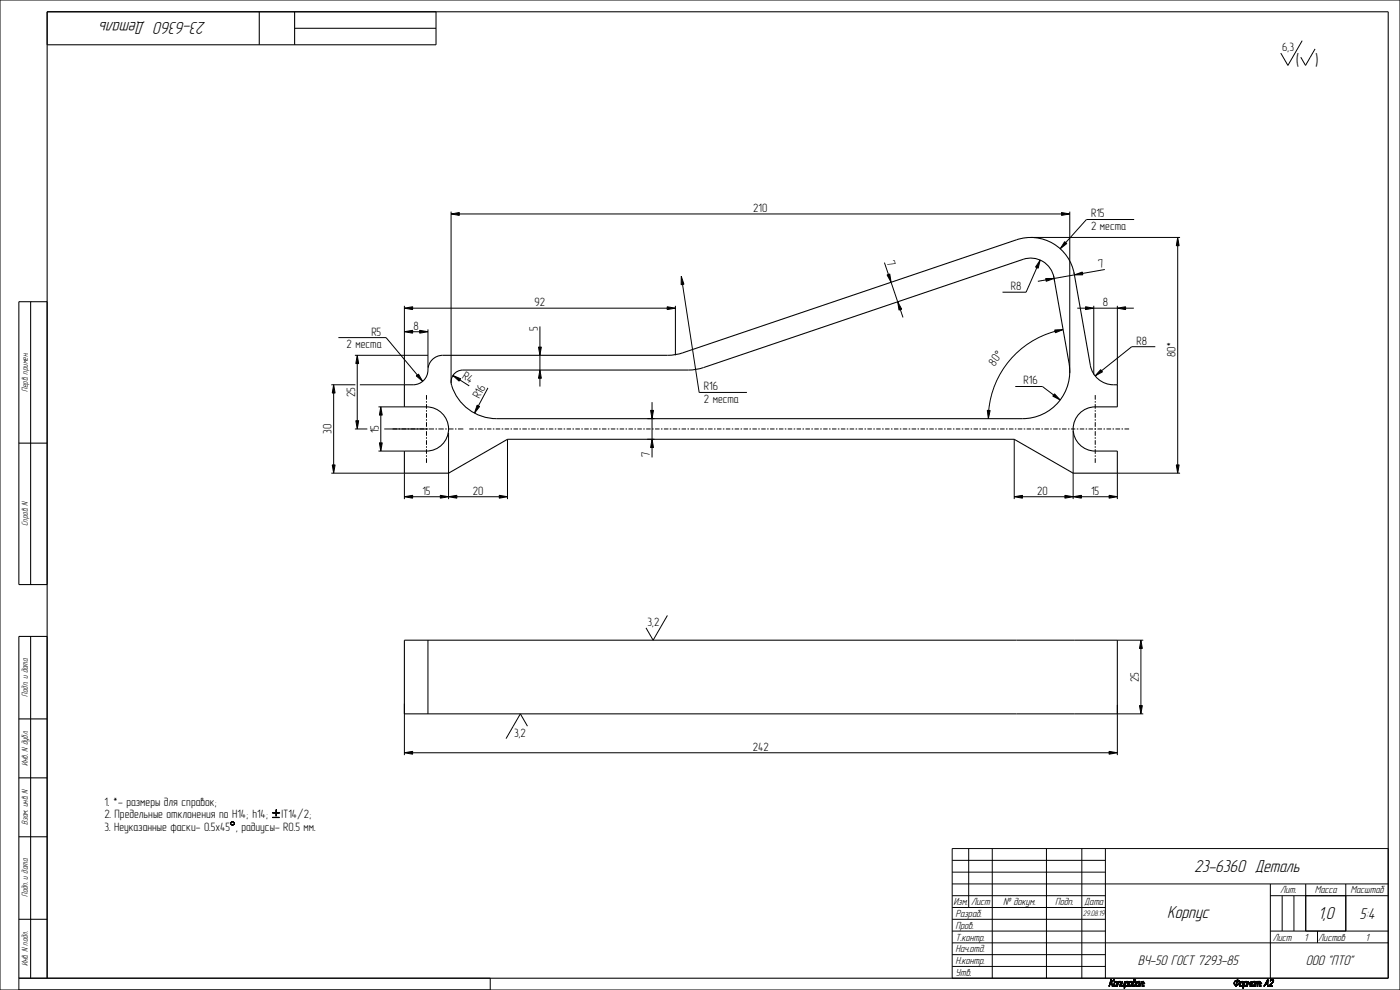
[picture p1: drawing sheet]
<svg xmlns="http://www.w3.org/2000/svg" width="594mm" height="420mm" viewBox="0 0 594 420" stroke-linecap="round" stroke-linejoin="round" font-family="sans-serif">
<g fill="#000">
<path d="M191.4 90.8l3.5-.6v1.2zM450.4 90.2l3.5 .6-3.5 .6zM289.1 117.2l1.1 3.4-1.2 .2zM376.4 116.6l1.1-.4 .6 3.6zM441.3 110.3l-.8 3.5-1.1-.5zM443.7 118.2l3.5-.1-3.3 1.2zM451.7 102.5l.9 .8-2.8 2.2zM455.9 116.6l3.3-1.2 .2 1.2zM499.7 100.7l.6 3.5h-1.2zM171.6 130.7l3.5-.6v1.2zM283.1 130.1l3.5 .6-3.5 .6zM380.9 128l1.7 3.2-1.2 .3z"/>
<path d="M460.6 130.1l3.5 .6-3.5 .6zM474.1 130.7l3.5-.6v1.2zM151.6 150.7l.6 3.5h-1.2zM171.6 140.7l3.5-.6v1.2zM178.1 140.1l3.5 .6-3.5 .6zM192.2 159.3l3.2 1.4-.6 1zM229.1 157l.6 3.5h-1.2zM228.5 147.2h1.2l-.6 3.5zM467 156.8l.8 1-3.2 1.7zM141.6 163.2l.6 3.5h-1.2zM161.6 172.6l.6 3.5h-1.2zM176.6 159.5l.9-.8 1.8 3.1z"/>
<path d="M202.4 171.9l1.1 .6-2.2 2.8zM276.1 174.1h1.2l-.6 3.5zM447.4 167.1l2.4 2.6-3.1-1.7zM151 178.5h1.2l-.6 3.5zM161 187.9h1.2l-.6 3.5zM276.7 186.4l.6 3.5h-1.2zM141 197.2h1.2l-.6 3.5zM171.6 210.7l3.5-.6v1.2zM186.8 210.1l3.5 .6-3.5 .6zM190.3 210.7l3.5-.6v1.2zM211.8 210.1l3.5 .6-3.5 .6zM430.3 210.7l3.5-.6v1.2z"/>
<path d="M455.3 210.7l3.5-.6v1.2zM451.8 210.1l3.5 .6-3.5 .6zM470.6 210.1l3.5 .6-3.5 .6zM499.1 197.2h1.2l-.6 3.5zM484.1 271.6l.6 3.5h-1.2zM171.6 319.4l3.5-.6v1.2zM470.6 318.8l3.5 .6-3.5 .6zM483.5 299.3h1.2l-.6 3.5zM98.3 348.6h.7l.4 .5v.5l-.4 .5h-.7l-.5-.5 .5 .3 1-.3-.3-.8-1.2 .3zM97.8 349.1l.2 .5zM523.5 417.1l.3-.1zM523.5 417.2l.3-.1z"/>
<path d="M523.5 417.4h.3zM523.6 417l.2-.2zM523.6 417.5h.3zM523.6 416.8l.3-.1zM523.6 417.6h.4zM523.7 416.6l.3-.1zM523.7 417.6h.4zM523.8 416.5l.2-.1zM523.5 417.1h.3zM523.5 417.2l.3 .1zM523.6 417h.2zM523.6 416.8v.2z"/>
<path d="M523.9 416.3h.4zM523.7 416.6l.2 .1zM523.9 417.8h1.3zM524 416.2h.5zM523.8 416.5l.3-.1zM523.9 416.3l.2 .1zM523.8 417.7h.5zM524.2 416.1h1.6zM524.1 417.9h.9zM523.8 417.7h.7zM524.6 417.9l-.3 .5zM524.3 418.5l.2-.1z"/>
<path d="M524.4 416h1.3zM523.9 416.3l.5-.1zM524.2 417.9h.8zM525.1 416.2l-.4 1.5h-.2zM523.8 417.7h.9zM524.5 416h1zM524.3 418.4h.2zM524.5 416.2l1.3-.1zM524.4 417.9h.6zM524.4 417.9l-.1 .5zM523.8 417.7h1.1zM524.6 416.2l1.2-.1z"/>
<path d="M524.6 417.9h.4zM524.9 415.9l.3-.3zM524.5 416l.6-.1zM524.5 416l.4-.1zM524.9 417.7l.6-.1zM525 415.6h.2zM524.9 416.2l.9-.1zM524.9 416.2h.2l-.6 1.5zM524.5 416l.8-.1zM524.1 417.9l1-.1zM523.9 417.8h1.2zM525.2 417.6l.5-.1z"/>
<path d="M525 415.6h.2l-.3 .3zM525.1 416.2l.7-.1zM523.8 417.7h1.6zM523.9 417.8l1.5-.1zM525.3 416.2l.5-.1zM525.4 416.2h.5zM525.5 417.4l.3-.1zM525.4 417.5l.4-.2zM524.4 416h1.1zM525 417.6h.5zM525.6 417.3l.3-.1zM525.5 416.2h.4z"/>
<path d="M525.6 416.3h.4zM524.2 416.1l1.5-.1zM525.7 417.1l.2-.1zM525.3 417.5h.4zM525.7 416.4h.3zM525.7 417l.3-.2zM525.8 416.4l.2 .1zM525.8 416.8l.2-.1zM524 416.2l1.8-.1zM525.8 416.6l.2-.1zM525.8 416.7l.2-.1zM525.7 417.1l.2 .1z"/>
<path d="M525.8 416.8h.2l-.3 .2zM526.6 416.8l-.4 1.3h-.2zM526 418.2h.3zM526 418.3h.4zM525.8 416.6h.2zM525.8 416.7h.2zM526 418.4l1.2-.1zM526.1 418.5l1-.1zM526.2 418.5h.8zM526 418.2l.2-.1zM526 418.1h.2zM526 418.3h.3z"/>
<path d="M526.3 416.8l.3-.1zM526.3 418.5h.6zM526.4 416.7h.3zM526.4 416.6h.3zM526 418.4l.8-.1zM526.5 416.5l1-.1zM526.5 416.5h1.1zM526.3 416.8h.3l-.6 1.3zM526.4 416.7h.2zM526.4 416.6l.3 .1zM526.7 416.4h.8zM526.5 416.6l1.1-.1z"/>
<path d="M526.4 416.6h.4zM526.8 418.3l.4-.1zM526.7 416.4h.6zM526.2 418.5h.7zM527 418.2h.3zM526.1 418.5h.9zM527.1 418.2l.2-.1zM527.6 416.8l-.3 1.3h-.2zM526 418.4h1.1zM526.8 416.6l.8-.1zM527.2 416.6h.4zM526.9 418.3l.3-.1z"/>
<path d="M526.7 416.4h.7zM527.1 418.1h.2zM527.7 418.5l-.3 .8zM527.3 416.6h.3zM527.4 416.7l.2-.1zM527.4 416.7h.2zM527.4 416.8l.2-.1zM526.6 416.4h.9zM527.4 416.8h.2l-.5 1.3zM527.8 418.3h.6l-.7 .2zM527.8 418.3l-.4 1zM528 416.5h1.2z"/>
<path d="M528.1 416.4h1zM528.1 416.4h.8zM528.2 416.6l-.8 2.7zM528 416.5l-.6 2.8zM527.7 418.5h.9zM527.7 418.5l.8-.2zM528.5 418.3l.4-.1zM527.7 418.5l1.1-.2zM528.6 418.2h.3zM528.7 418.2l.2-.1zM529.3 416.8l-.4 1.3h-.2zM527.7 418.5l1-.1z"/>
<path d="M528.2 416.6l1-.1zM528.9 416.6h.4zM528.1 416.4h.9zM528.7 418.1h.2zM529 416.6h.3zM529 416.7l.3-.1zM529 416.7h.3zM529 416.8l.3-.1zM529.7 416.8l-.6 1.6zM529.1 418.4h.2zM529 416.8h.3l-.6 1.3zM529.5 416.5l.2-.1v.4z"/>
<path d="M529.7 416.4l.4 .8-.4-.4zM529.5 416.5l.2 .3-.6 1.6zM530.1 417.2l.6-.4-.8 .7zM529.9 417.5l.8-.7zM529.7 416.8l.4 .4-.2 .3zM531.1 416.5l-.8 1.9zM531.1 416.5l-.5 1.9h-.3zM530.3 418.5l.3-.1zM530.3 418.4h.3zM531.5 416.8l-.4 1.3h-.2zM530.9 418.2h.3zM530.9 418.3h.4z"/>
<path d="M530.1 417.2l1-.8zM530.9 416.4l-.8 .8zM530.1 417.2l1-.7zM531 418.5l.9-.1zM531.1 418.5l.8-.1zM530.9 418.2l.2-.1zM530.9 418.1h.2zM530.9 418.3h.3zM531.2 416.8l.3-.1zM531.2 418.5h.7zM531.2 416.7h.4zM531.3 416.6h.3z"/>
<path d="M530.9 418.4l.8-.1zM531.4 416.5h1.2zM531.2 416.8h.3l-.6 1.3zM531.2 416.7h.3zM531.5 416.4h1.1zM531.3 416.6l.3 .1zM531.6 416.4h1zM531.3 416.6h.4zM531.4 416.6l1.2-.1zM531.7 418.3h.6zM530.9 418.4l1.4-.1zM531.6 416.4h.9z"/>
<path d="M531.8 418.3l.4-.1zM531.8 418.3h.4zM531.1 418.5h.8zM532 418.2h.2zM532.4 416.6l.2-.1-.6 1.6zM532.6 416.5l-.4 1.6h-.2zM530.9 418.4h1.5zM532 418.4h.4zM531 418.5l1-.1zM530.9 418.4h1.1zM532.1 418.4h.3zM532.1 418.5l.3-.1z"/>
<path d="M532 418.2l.2-.1zM532 418.1h.2zM531.9 418.2h.3zM531.7 418.3h.5zM530.9 418.4l1.5-.1zM532.1 418.5h.2zM531.7 416.6l.9-.1zM533.2 416.6l-.5 1.8h-.2zM532.5 418.4h.2zM532.5 418.5h.2zM531.4 416.5l1.2-.1zM532.5 418.4l.2 .1z"/>
<path d="M533 416.5h1.8zM533 416.4h1.7zM533 416.4h1.5zM533 416.5l-.5 1.9zM534 416.6l-.6 1.8zM533.4 418.5l.2-.1zM533.4 418.5h.2zM533.2 416.6l1.6-.1zM533.8 416.6l1-.1zM533.8 416.6h.2l-.6 1.8zM534.2 418.5l.2-.1zM534.8 416.8l-.6 1.6z"/>
<path d="M534 416.6l.8-.1zM534.5 416.6h.3zM533 416.4h1.6zM534.6 416.7h.3zM534.6 416.8l.3-.1zM534.6 416.8l-.4 1.6zM534.8 418.3h.3zM534.9 418.3l.2-.1zM535.1 417.2h.3zM535.1 417.3l.2-.1zM536.9 417.7l-.6 .7zM537 417.4h.8l-.9 .3z"/>
<path d="M537 417.4l-.7 1zM537.7 415.6h.3zM537.7 416l-1.4 2.4zM538 415.6l-.2 1.8zM536.9 417.7l.9-.3v.3zM537.8 418.4h.2zM538 415.6l-1.7 2.8zM537.7 415.6h.3l-1.7 2.8zM537.8 418.4l.2 .1zM537.8 417.7l.2 .7h-.2zM538.3 418.4h1.5zM538.3 418.5h1.5z"/>
<path d="M538.4 418.3h1.4zM538.4 418.5h1.4zM538.4 418.3h1.3zM539 416h.2zM538.9 416h.3zM538.9 416.1l.3-.1zM539 415.9h.4zM539.1 415.8l.5-.1zM539 416l.3-.1zM539 415.9h.3zM539.3 415.6h.7zM539.3 415.6h.9z"/>
<path d="M539 415.9l.4-.1zM539.1 415.8h.3zM539.5 415.5l.5 .1zM539.2 415.7l1-.1zM539.7 415.7h.6zM539.1 415.8l.6-.1zM539.5 415.5h.4zM539.5 415.5h.3zM538.3 418.4l1.5 .1zM539.8 415.7h.5zM539.9 415.8h.4zM540 416.5l.3-.1z"/>
<path d="M540 416.6l.3-.2zM539.4 415.6h.6zM540 415.8h.3zM540.1 415.9h.3zM540.1 416.4h.2zM540.1 416h.3zM540.1 416.3l.3-.1zM538.4 418.3l1.7-1.6zM540.2 416l.2 .1zM540.2 416.2h.2zM540.2 416.1h.2zM538.4 418.3l1.8-1.7z"/>
<path d="M540 416.6h.2l-1.8 1.7zM540.1 416.3l.2 .1zM540.2 416.1l.2 .1z"/>
</g>
<g fill="none" stroke="#000" stroke-width=".42">
<path d="M0 0h594v420h-594zM191.4 90.8l3.5-.6v1.2zM191.4 89.8v72.8M194.9 90.8h255.5M450.4 90.2l3.5 .6-3.5 .6zM453.9 89.8v68.5M481.2 93.1h-20.2l-8.8 9.8M289.1 117.2l1.1 3.4-1.2 .2zM375.2 111.4l1.8 5M376.4 116.6l1.1-.4 .6 3.6zM378.1 119.8l2.8 8.2M437.3 100.7h63.4"/>
<path d="M439.9 113.5l-4.5 10.5h-10.1M441.3 110.3l-.8 3.5-1.1-.5zM443.7 118.2l3.5-.1-3.3 1.2zM443.8 118.7l-3.5 .7M447.1 117.2l.4 2.2M451.7 102.5l.9 .8-2.8 2.2zM455.7 115.6l.1 .6M455.9 116.6l3.3-1.2 .2 1.2zM455.9 116.6l-8.7 1.5M468.8 114.3l-9.5 1.7M499.7 100.7l.6 3.5h-1.2zM499.7 104.2v93"/>
<path d="M171.6 130.7l3.5-.6v1.2zM171.6 129.7v33.5h-18.9M175.1 130.7h108M181.6 139.7v16.3M229.1 138.5v8.7M283.1 130.1l3.5 .6-3.5 .6zM286.6 129.7v21M289.6 120.7l7 45.8h20.3M380.9 128l1.7 3.2-1.2 .3zM382 131.4l1.1 3.3M457.1 130.7h3.5M460.6 130.1l3.5 .6-3.5 .6z"/>
<path d="M464.1 130.7h10M464.1 129.7v29.2M474.1 130.7l3.5-.6v1.2zM474.1 129.7v33.5M477.6 130.7h3.5M143.6 143.2h20.2l13.3 15.9M150.6 150.7h31M151.6 150.7l.6 3.5h-1.2zM151.6 154.2v24.3M171.6 140.7l3.5-.6v1.2zM175.1 140.7h3M176.6 159.5l.9-.8 1.8 3.1z"/>
<path d="M178.1 140.1l3.5 .6-3.5 .6zM192.2 159.3l3.2 1.4-.6 1zM228.5 147.2h1.2l-.6 3.5zM229.1 157l.6 3.5h-1.2zM229.1 150.7v6.3M467 156.8l.8 1-3.2 1.7zM490.2 147.1h-10l-12.8 10.2M140.6 163.2h10.2M141.6 163.2l.6 3.5h-1.2zM141.6 166.7v30.5M151 178.5h1.2l-.6 3.5zM160.6 172.6h11"/>
<path d="M161.6 172.6l.6 3.5h-1.2zM161.6 176.1v11.8M195.1 161.2l4 2.5M202.4 171.9l1.1 .6-2.2 2.8zM207 164.6l-4 7.6M229.1 160.5v3.5M274.6 177.6h3.1M276.1 174.1h1.2l-.6 3.5zM276.7 170.6v3.5M276.7 177.6v8.8M430.8 164h11.5l4.7 3.6M447.4 167.1l2.4 2.6-3.1-1.7z"/>
<path d="M141 197.2h1.2l-.6 3.5zM150.6 182h5.2M160.6 191.4h11M161 187.9h1.2l-.6 3.5zM163 182h18.6M190.3 183.6v28.1M215.3 186.4v25.3M274.6 186.4h3.1M276.7 186.4l.6 3.5h-1.2zM276.7 189.9v4.2M430.3 186.4v25.3M455.3 182.9v28.8"/>
<path d="M499.1 197.2h1.2l-.6 3.5zM140.6 200.7h31v11M171.6 210.7l3.5-.6v1.2zM175.1 210.7h11.7M186.8 210.1l3.5 .6-3.5 .6zM190.3 210.7l3.5-.6v1.2zM193.8 210.7h18M211.8 210.1l3.5 .6-3.5 .6zM430.3 210.7l3.5-.6v1.2zM433.8 210.7h18M451.8 210.1l3.5 .6-3.5 .6zM455.3 210.7l3.5-.6v1.2z"/>
<path d="M458.8 210.7h11.8M470.6 210.1l3.5 .6-3.5 .6zM500.7 200.7h-26.6v11M474.1 271.6h11M484.1 271.6l.6 3.5h-1.2zM484.1 275.1v24.2M171.6 298.5v21.9M474.1 299.1v21.3M483.5 299.3h1.2l-.6 3.5zM171.6 319.4l3.5-.6v1.2zM175.1 319.4h295.5M470.6 318.8l3.5 .6-3.5 .6z"/>
<path d="M474.1 302.8h11M97.8 349.1l.2 .5zM98.3 348.6h.7l.4 .5v.5l-.4 .5h-.7l-.5-.5 .5 .3 1-.3-.3-.8-1.2 .3zM115.6 344.8l3.1 .2zM115.6 346.7l2.9 .2zM115.6 344.9h3.1M115.6 346.8h2.9M117.1 343.5l.1 2.8zM117.1 343.5v2.8M404 360h185v55h-185zM411 360v25M421 360v55"/>
<path d="M444 360v55M459 360v55M469 360v55M404 365h65M404 370h65M404 375h185M404 380h65M539 380h50M539 375v40M544 380v15M549 380v15M554 375v20"/>
<path d="M571 375v20M404 385h65M404 390h65M404 395h65M404 400h185M539 395h50M559 395v5M8 420v-5h200v5M404 405h65M404 410h65M523.5 417.1l.3-.1zM523.5 417.1h.3z"/>
<path d="M523.5 417.2l.3-.1zM523.5 417.2l.3 .1zM523.5 417.4h.3zM523.6 417l.2-.2zM523.6 417h.2zM523.6 417.5h.3zM523.6 416.8l.3-.1zM523.6 416.8v.2zM523.6 417.6h.4zM523.7 416.6l.3-.1zM523.7 416.6l.2 .1zM523.7 417.6h.4z"/>
<path d="M523.8 416.5l.3-.1zM523.8 416.5l.2-.1zM524 416.5h.1M523.8 417.7h1.1zM523.8 417.7h.9zM523.8 417.7h.7zM523.8 417.7h.5zM523.8 417.7h1.6zM523.9 416.3l.5-.1zM523.9 416.3h.4zM523.9 416.3l.2 .1zM523.9 417.8l1.5-.1z"/>
<path d="M523.9 417.8h1.3zM523.9 417.8h1.2zM524 416.2l1.8-.1zM524 416.2h.5zM524.1 417.9l1-.1zM524.1 417.9h.9zM524.2 416.1l1.5-.1zM524.2 416.1h1.6zM524.2 417.9h.8zM524.3 418.4h.2zM524.3 418.5l.2-.1zM524.5 418.5h.1"/>
<path d="M524.3 418.5h.1M524.4 416h1.1zM524.4 416h1.3zM524.4 418.5h.1M524.4 417.9h.6zM524.4 417.9l-.1 .5zM524.5 416l.8-.1zM524.5 416l.6-.1zM524.5 416l.4-.1zM524.5 416h1zM524.5 416.2l1.3-.1zM524.6 416.2l1.2-.1z"/>
<path d="M524.6 417.9h.4zM524.6 417.9l-.3 .5zM524.9 416.2l.9-.1zM524.9 416.2h.2l-.6 1.5zM524.9 417.9h.1M524.9 415.9l.3-.3zM524.9 417.7l.6-.1zM525 415.6h.2zM525 415.6h.2l-.3 .3zM525 415.6h.1M525.2 415.6h.1M525.1 415.5h.1"/>
<path d="M525 415.5h.1M525.2 415.5h.1M525 417.6h.5zM525.1 416.2l.7-.1zM525.1 416.2l-.4 1.5h-.2zM525.2 417.6l.5-.1zM525.3 417.5h.4zM525.3 416.2l.5-.1zM525.4 416.2h.5zM525.4 417.5l.4-.2zM525.5 417.4l.3-.1zM525.5 416.2h.4z"/>
<path d="M525.6 417.3l.3-.1zM525.8 417.3h.1M525.6 416.3h.4zM525.7 417.1l.2-.1zM525.7 417.1l.2 .1zM525.7 416.4h.3zM525.7 417l.3-.2zM525.9 417h.1M525.8 416.4l.2 .1zM525.8 416.8l.2-.1zM525.8 416.8h.2l-.3 .2zM525.8 416.6l.2-.1z"/>
<path d="M525.8 416.6h.2zM525.8 416.7l.2-.1zM525.8 416.7h.2zM526 418.2l.2-.1zM526 418.1h.2zM526 418.2h.3zM526 418.3h.3zM526 418.3h.4zM526 418.4l1.2-.1zM526 418.4l.8-.1zM526 418.4h1.1zM526.1 418.5l1-.1z"/>
<path d="M526.1 418.5h.9zM526.2 418.5h.8zM526.2 418.5h.7zM526.3 418.5h.6zM526.3 416.8l.3-.1zM526.3 416.8h.3l-.6 1.3zM526.4 416.7h.3zM526.4 416.7h.2zM526.4 416.6h.4zM526.4 416.6h.3zM526.4 416.6l.3 .1zM526.5 416.6l1.1-.1z"/>
<path d="M526.5 416.5l1-.1zM526.5 416.5h1.1zM526.6 416.8l-.4 1.3h-.2zM526.6 416.4h.9zM526.7 416.4h.7zM526.7 416.4h.6zM526.9 416.4h.1M526.7 416.4h.8zM526.8 418.5h.1M526.8 416.6l.8-.1zM526.8 418.3l.4-.1zM526.9 418.3l.3-.1z"/>
<path d="M527 418.2h.3zM527.1 418.2l.2-.1zM527.1 418.1h.2zM527.2 416.6h.4zM527.3 416.6h.3zM527.5 419.3h.1M527.4 419.3h.1M527.4 416.7l.2-.1zM527.4 416.7h.2zM527.4 416.8l.2-.1zM527.4 416.8h.2l-.5 1.3zM527.5 419.4h.1"/>
<path d="M527.6 416.8l-.3 1.3h-.2zM527.7 418.5h.9zM527.7 418.5l1-.1zM527.7 418.5l1.1-.2zM527.7 418.5l.8-.2zM527.7 418.5l-.3 .8zM527.8 418.3h.6l-.7 .2zM527.8 418.3l-.4 1zM528 416.5h1.2zM528 416.5l-.6 2.8zM528.1 416.4h1zM528.1 416.4h.9z"/>
<path d="M528.1 416.4h.8zM528.2 416.4h.1M528.2 416.6l1-.1zM528.2 416.6l-.8 2.7zM528.4 418.5h.1M528.5 418.3l.4-.1zM528.6 418.2h.3zM528.7 418.2l.2-.1zM528.7 418.1h.2zM528.9 416.6h.4zM529 416.6h.3zM529 416.7l.3-.1z"/>
<path d="M529 416.7h.3zM529 416.8l.3-.1zM529 416.8h.3l-.6 1.3zM529.3 418.4h.1M529.1 418.4h.2zM529.3 418.5h.1M529.1 418.5h.1M529.2 418.5h.1M529.3 416.8l-.4 1.3h-.2zM529.5 416.5l.2-.1v.4zM529.5 416.5l.2 .3-.6 1.6zM529.6 416.4h.1"/>
<path d="M529.7 416.4h.1M529.7 416.8l.4 .4-.2 .3zM529.7 416.8l-.6 1.6zM529.7 416.4l.4 .8-.4-.4zM529.9 417.5l.8-.7zM530.1 417.5h.1M530 417.5h.1M530.1 417.2l1-.7zM530.1 417.2l1-.8zM530.1 417.2l.6-.4-.8 .7zM530.3 418.4h.3zM530.3 418.5l.3-.1z"/>
<path d="M530.5 418.5h.1M530.4 418.5h.1M531 416.4h.1M530.9 416.4h.1M530.9 416.4l-.8 .8zM530.9 418.2l.2-.1zM530.9 418.1h.2zM530.9 418.2h.3zM530.9 418.3h.3zM530.9 418.3h.4zM530.9 418.4l1.5-.1zM530.9 418.4l1.4-.1z"/>
<path d="M530.9 418.4l.8-.1zM530.9 418.4h1.5zM530.9 418.4h1.1zM531 418.5l1-.1zM531 418.5l.9-.1zM531.1 416.5l-.8 1.9zM531.1 416.5l-.5 1.9h-.3zM531.1 418.5l.8-.1zM531.1 418.5h.8zM531.2 418.5h.7zM531.2 416.8l.3-.1zM531.2 416.8h.3l-.6 1.3z"/>
<path d="M531.2 416.7h.4zM531.2 416.7h.3zM531.3 416.6h.4zM531.3 416.6h.3zM531.3 416.6l.3 .1zM531.4 416.6l1.2-.1zM531.4 416.5l1.2-.1zM531.4 416.5h1.2zM531.5 416.8l-.4 1.3h-.2zM531.5 416.4h1.1zM531.6 416.4h1zM531.6 416.4h.9z"/>
<path d="M531.8 416.4h.1M531.7 418.5h.1M531.7 416.6l.9-.1zM531.7 418.3h.5zM531.7 418.3h.6zM531.8 418.3l.4-.1zM531.8 418.3h.4zM531.9 418.2h.3zM532 418.2l.2-.1zM532 418.2h.2zM532 418.1h.2zM532 418.4h.4z"/>
<path d="M532.1 418.4h.3zM532.1 418.5l.3-.1zM532.1 418.5h.2zM532.3 418.5h.1M532.2 418.5h.1M532.4 416.6l.2-.1-.6 1.6zM532.5 418.4h.2zM532.5 418.4l.2 .1zM532.5 418.5h.2zM532.5 418.5h.1M532.7 418.5h.1M532.6 418.5h.1"/>
<path d="M532.6 416.5l-.4 1.6h-.2zM533 416.5h1.8zM533 416.5l-.5 1.9zM533 416.4h1.7zM533 416.4h1.6zM533 416.4h1.5zM533.1 416.4h.1M533.2 416.6l1.6-.1zM533.2 416.6l-.5 1.8h-.2zM533.6 418.4h.1M533.4 418.5l.2-.1zM533.6 418.5h.1"/>
<path d="M533.4 418.5h.2zM533.5 418.5h.1M533.4 418.5h.1M533.8 416.6l1-.1zM533.8 416.6h.2l-.6 1.8zM534 416.6l.8-.1zM534 416.6l-.6 1.8zM534.2 418.5l.2-.1zM534.4 418.5h.1M534.4 418.4h.1M534.2 418.5h.1M534.3 418.5h.1"/>
<path d="M534.5 416.6h.3zM534.6 416.7h.3zM534.6 416.8l.3-.1zM534.6 416.8l-.4 1.6zM534.8 416.8l-.6 1.6zM534.8 418.3h.3zM535 418.3h.1M535 418.2h.1M534.9 418.2h.1M535.1 418.2h.1M534.9 418.3l.2-.1zM535.1 418.3h.1"/>
<path d="M534.9 418.4h.1M535 418.4h.1M535.1 417.2h.3zM535.3 417.2h.1M535.1 417.3l.2-.1zM535.3 417.3h.1M535.1 417.2h.1M535.3 417.1h.1M535.2 417.1h.1M535.2 417.3h.1M536.5 418.4h.1M536.3 418.5h.1"/>
<path d="M536.3 418.4h.1M536.5 418.5h.1M536.4 418.5h.1M536.9 417.7l.9-.3v.3zM536.9 417.7l-.6 .7zM537 417.4h.8l-.9 .3zM537 417.4l-.7 1zM537.7 415.6h.3zM537.7 416l-1.4 2.4zM537.7 415.6h.3l-1.7 2.8zM537.8 415.6h.1M537.8 418.4h.2z"/>
<path d="M537.8 417.7l.2 .7h-.2zM537.8 418.4l.2 .1zM537.9 415.5h.1M537.8 415.5h.1M538 415.5h.1M537.8 418.5h.1M538 418.5h.1M537.9 418.5h.1M537.9 415.6v2.8M538 415.6l-1.7 2.8zM538 415.6l-.2 1.8zM538 415.6l-.2 2.1z"/>
<path d="M538 415.6v2.8l-.2-.7zM538.3 418.4h1.5zM538.3 418.4l1.5 .1zM538.3 418.5h1.5zM538.4 418.3h1.4zM538.4 418.3h1.3zM538.4 418.3l1.7-1.6zM538.4 418.3l1.8-1.7zM538.4 418.5h1.4zM538.9 416h.3zM538.9 416.1l.3-.1zM539.1 416.1h.1"/>
<path d="M539 416l.3-.1zM539 416h.2zM539 416.1h.1M539 416.2h.1M539 415.9l.4-.1zM539 415.9h.4zM539 415.9h.3zM539.1 415.8l.6-.1zM539.1 415.8l.5-.1zM539.1 415.8h.3zM539.2 415.7l1-.1zM539.3 415.6h.7z"/>
<path d="M539.3 415.6h.9zM539.4 415.6h.6zM539.5 415.5h.4zM539.5 415.5h.3zM539.5 415.5l.5 .1zM539.7 418.5h.1M539.7 415.7h.6zM539.8 415.7h.5zM539.9 415.8h.4zM540 416.6l.3-.2zM540 416.6h.2l-1.8 1.7zM540 415.8h.3z"/>
<path d="M540 416.5l.3-.1zM540.1 415.9h.3zM540.1 416.4h.2zM540.1 416h.3zM540.1 416.3l.3-.1zM540.1 416.3l.2 .1zM540.2 416l.2 .1zM540.2 416.2h.2zM540.2 416.1h.2zM540.2 416.1l.2 .1z"/>
</g>
<g fill="none" stroke="#000" stroke-width=".45">
<path d="M110 5v14M125 12h60M125 5v14M185 5v14h-165M431.3 101.7l-144 48.6-4 .4h-95.5a6.5 6.5 0 0 0-6.3 7.3 6.3 6.3 0 0 1-6.2 5.2h-3.7M434.1 110l-137.9 46.6-4.1 .4h-95.7M455.8 116.2l6.8 38.8a10.2 10.2 0 0 0 11.5 8.2M13 128v120M20 128h-12v120h12M8 188h12M13 270v145M20 270h-12v145h581v-410h-569v410"/>
<path d="M171.6 271.6h259.7M181.6 271.6v31.2M455.8 271.6h18.3M8 305h12M171.6 302.8h259.7M455.8 302.8h18.3M8 330h12M8 355h12M8 390h12"/>
</g>
<!-- layer: AXES -->
<path d="M431.3 101.7a18.8 18.8 0 0 1 24.5 14.5M434.1 110a10 10 0 0 1 13.1 7.8l6.4 36.3a20 20 0 0 1-19.7 23.5h-223.2a19.7 19.7 0 0 1-19.3-15.5 5 5 0 0 1 5-5.1M171.6 163.2v9.4h9.3a9.4 9.4 0 0 1 9.4 9.4 9.4 9.4 0 0 1-9.4 9.4h-9.3v9.3h18.7l25-14.3h215l25 14.3h18.8v-9.3h-9.4a9.4 9.4 0 0 1-9.4-9.4 9.4 9.4 0 0 1 9.4-9.4h9.4v-9.4M171.6 271.6v31.2M431.3 271.6h24.5M474.1 271.6v31.2M431.3 302.8h24.5" fill="none" stroke="#000" stroke-width=".45"/>
<g fill="none" stroke="#000" stroke-width=".42">
<path d="M180.9 167.6v2M180.9 170.2v.6M180.9 171.4v2M180.9 174v.6M180.9 175.3v1.9M180.9 177.8v.7M180.9 179.1v2M464.7 167.6v2M464.7 170.2v.6M464.7 171.4v2M464.7 174v.6M464.7 175.3v1.9"/>
<path d="M464.7 177.8v.7M464.7 179.1v2M166.6 182h1.9M169.2 182h.6M170.4 182h2M173 182h.6M174.2 182h2M176.8 182h.6M178.1 182h1.9M180.6 182h.7M180.9 181.7v.6M180.9 182.9v2"/>
<path d="M180.9 185.5v.6M180.9 186.8v1.9M180.9 189.3v.7M180.9 190.6v1.9M180.9 193.2v.6M180.9 194.4v2M181.9 182h2.2M184.8 182h.6M186 182h2.3M188.9 182h.6M190.2 182h2.2M193.1 182h.6"/>
<path d="M194.3 182h2.3M199.1 182h1.9M201.6 182h.6M202.9 182h1.8M205.4 182h.6M206.6 182h1.9M209.1 182h.6M210.4 182h1.8M212.9 182h.6M214.1 182h1.9M216.6 182h.7M217.9 182h1.9"/>
<path d="M220.4 182h.6M221.6 182h1.9M224.1 182h.7M225.4 182h1.9M227.9 182h.6M229.1 182h1.9M231.6 182h.7M232.9 182h1.9M235.4 182h.6M236.6 182h1.9M239.1 182h.7M240.4 182h1.9"/>
<path d="M242.9 182h.6M244.2 182h1.8M246.7 182h.6M247.9 182h1.9M250.4 182h.6M251.7 182h1.8M254.2 182h.6M255.4 182h1.9M257.9 182h.6M259.2 182h1.8M261.7 182h.6M262.9 182h1.9"/>
<path d="M265.4 182h.7M266.7 182h1.9M269.2 182h.6M270.4 182h1.9M272.9 182h.7M274.2 182h1.9M276.7 182h.6M277.9 182h1.9M280.4 182h.7M281.7 182h1.9M284.2 182h.6M285.4 182h1.9"/>
<path d="M287.9 182h.7M289.2 182h1.9M291.7 182h.6M293 182h1.8M295.5 182h.6M296.7 182h1.9M299.2 182h.6M300.5 182h1.8M303 182h.6M304.2 182h1.9M306.7 182h.6M308 182h1.8"/>
<path d="M310.5 182h.6M311.7 182h1.9M314.2 182h.7M315.5 182h1.9M318 182h.6M319.2 182h1.9M321.7 182h.7M323 182h1.9M325.5 182h.6M326.7 182h1.9M329.2 182h.7M330.5 182h1.9"/>
<path d="M333 182h.6M334.2 182h1.9M336.8 182h.6M338 182h1.9M340.5 182h.6M341.8 182h1.8M344.3 182h.6M345.5 182h1.9M348 182h.6M349.3 182h1.8M351.8 182h.6M353 182h1.9"/>
<path d="M355.5 182h.6M356.8 182h1.8M359.3 182h.6M360.5 182h1.9M363 182h.7M364.3 182h1.9M366.8 182h.6M368 182h1.9M370.5 182h.7M371.8 182h1.9M374.3 182h.6M375.5 182h1.9"/>
<path d="M378 182h.7M379.3 182h1.9M381.8 182h.6M383 182h1.9M385.6 182h.6M386.8 182h1.9M389.3 182h.6M390.6 182h1.8M393.1 182h.6M394.3 182h1.9M396.8 182h.6M398.1 182h1.8"/>
<path d="M400.6 182h.6M401.8 182h1.9M404.3 182h.6M405.6 182h1.9M408.1 182h.6M409.3 182h1.9M411.8 182h.7M413.1 182h1.9M415.6 182h.6M416.8 182h1.9M419.3 182h.7M420.6 182h1.9"/>
<path d="M423.1 182h.6M424.3 182h1.9M426.8 182h.7M428.1 182h1.9M430.6 182h.6M431.8 182h1.9M434.4 182h.6M435.6 182h1.9M438.1 182h.6M439.4 182h1.8M441.9 182h.6M443.1 182h1.9"/>
<path d="M445.6 182h.6M446.9 182h1.8M449.4 182h.6M450.6 182h1.9M453.1 182h.6M454.4 182h1.9M456.9 182h.6M458.1 182h1.9M460.6 182h.7M461.9 182h1.9M464.4 182h.6M464.7 181.7v.6"/>
<path d="M464.7 182.9v2M464.7 185.5v.6M464.7 186.8v1.9M464.7 189.3v.7M464.7 190.6v1.9M464.7 193.2v.6M464.7 194.4v2M465.6 182h2M468.2 182h.6M469.5 182h1.9M472 182h.7M473.3 182h1.9"/>
<path d="M475.9 182h.6M477.1 182h2"/>
</g>
<!-- layer: DETAILS -->
<path d="M552.5 17.3l-6.1 10.5-3-5.3M558 20.8l-4.1 7-2-3.5M283.2 261.1l-6.1 10.5-3-5.2M223.8 308.1l-3-5.3-6.1 10.5" fill="none" stroke="#000" stroke-width=".42"/>
<!-- layer: DRAFT_DIMS -->
<path d="M447.5 140l3.6-.2-3.3 1.4zM418.9 174.1h1.2l-.8 3.5z" fill="#000"/>
<path d="M447.5 140l3.6-.2-3.3 1.4zM447.6 140.6a38.4 38.4 0 0 0-28.1 33.5M418.9 174.1h1.2l-.8 3.5z" fill="none" stroke="#000" stroke-width=".42"/>
<g font-size="7.6">
<text x="87.3" y="9.4" transform="rotate(-180 87.3 9.4)">23-6360 Деталь</text>
<text x="506.7" y="370.1">23-6360 Деталь</text>
<text x="495.2" y="389.4">Корпус</text>
<text x="559.3" y="390.1">1,0</text>
</g>
<g font-size="7.5">
<text x="549.9" y="27.9">(</text>
<text x="557.9" y="27.9">)</text>
</g>
<text font-size="6.8" x="576.8" y="389.8">5:4</text>
<g font-size="6.1">
<text x="482.7" y="409.6">ВЧ-50 ГОСТ 7293-85</text>
<text x="554" y="409.6">ООО &quot;ПТО&quot;</text>
</g>
<g font-size="5.1">
<text x="544.1" y="21.6">6,3</text>
<text x="319.6" y="89.9">210</text>
<text x="463" y="92.3">R15</text>
<text x="463" y="97.5">2 места</text>
<text x="376.1" y="111.1" transform="rotate(71 376.1 111.1)">7</text>
<text x="466.4" y="113.9" transform="rotate(-10 466.4 113.9)">7</text>
<text x="428.8" y="123.1">R8</text>
<text x="226.8" y="129.9">92</text>
<text x="467.9" y="129.9">8</text>
<text x="157.6" y="142.4">R5</text>
<text x="175.4" y="139.9">8</text>
<text x="228.2" y="140.5" transform="rotate(-90 228.2 140.5)">5</text>
<text x="147.1" y="147.6">2 места</text>
<text x="482.2" y="146.2">R8</text>
<text x="422" y="155.6" transform="rotate(-54 422 155.6)">80°</text>
<text x="498.8" y="151.5" transform="rotate(-90 498.8 151.5)">80*</text>
<text x="195.8" y="160.6" transform="rotate(32 195.8 160.6)">R4</text>
<text x="298.6" y="165.6">R16</text>
<text x="434.3" y="163.1">R16</text>
<text x="150.7" y="168.5" transform="rotate(-90 150.7 168.5)">25</text>
<text x="203.4" y="169.5" transform="rotate(-62 203.4 169.5)">R16</text>
<text x="298.6" y="170.9">2 места</text>
<text x="140.7" y="184.1" transform="rotate(-90 140.7 184.1)">30</text>
<text x="160.7" y="183.7" transform="rotate(-90 160.7 183.7)">15</text>
<text x="275.8" y="194.1" transform="rotate(-90 275.8 194.1)">7</text>
<text x="179.2" y="209.9">15</text>
<text x="200.6" y="209.9">20</text>
<text x="440" y="209.9">20</text>
<text x="462.9" y="209.9">15</text>
<text x="274.7" y="265.5">3,2</text>
<text x="483.2" y="289.3" transform="rotate(-90 483.2 289.3)">25</text>
<text x="218.2" y="312.5">3,2</text>
<text x="319.4" y="318.5">242</text>
<text x="44.3" y="341.9">1. *- размеры для справок;</text>
<text x="44.3" y="347.2">2. Предельные отклонения по H14; h14;</text>
<text x="119.4" y="347.2">IT14/2;</text>
<text x="44.3" y="352.4">3. Неуказанные фаски- 0.5х45 , радиусы- R0.5 мм.</text>
</g>
<g font-size="4.5">
<text x="543.1" y="379.1">Лит.</text>
<text x="557.9" y="379.1">Масса</text>
<text x="573" y="379.1">Масштаб</text>
<text x="404.5" y="384.1">Изм.</text>
<text x="405.4" y="389.1">Pазраб.</text>
<text x="412" y="384.1">Лист</text>
<text x="425.7" y="384.1">№ докум.</text>
<text x="447.7" y="384.1">Подп.</text>
<text x="460" y="384.1">Дата</text>
<text x="405.4" y="394.1">Пров.</text>
<text x="405.4" y="399.1">Т.контр.</text>
<text x="540" y="399.1">Лист</text>
<text x="553.4" y="399.1">1</text>
<text x="559.3" y="399.1">Листов</text>
<text x="579.4" y="399.1">1</text>
<text x="405.4" y="404.1">Нач.отд.</text>
<text x="405.4" y="409.1">Н.контр.</text>
<text x="405.4" y="414.1">Утв.</text>
</g>
<text font-size="4.4" x="470.5" y="418.5">Копировал:</text>
<g font-size="3.8">
<text x="11.8" y="166.3" transform="rotate(-90 11.8 166.3)">Перв. примен.</text>
<text x="11.8" y="223.1" transform="rotate(-90 11.8 223.1)">Справ. N</text>
<text x="11.8" y="295.6" transform="rotate(-90 11.8 295.6)">Подп. и дата</text>
<text x="11.8" y="324.9" transform="rotate(-90 11.8 324.9)">Инв. N дубл.</text>
<text x="11.8" y="350" transform="rotate(-90 11.8 350)">Взам. инв. N</text>
<text x="11.8" y="380.6" transform="rotate(-90 11.8 380.6)">Подп. и дата</text>
<text x="11.8" y="409.9" transform="rotate(-90 11.8 409.9)">Инв. N подл.</text>
</g>
<text font-size="3.5" x="459.4" y="388.7">29.08.19</text>
</svg>
